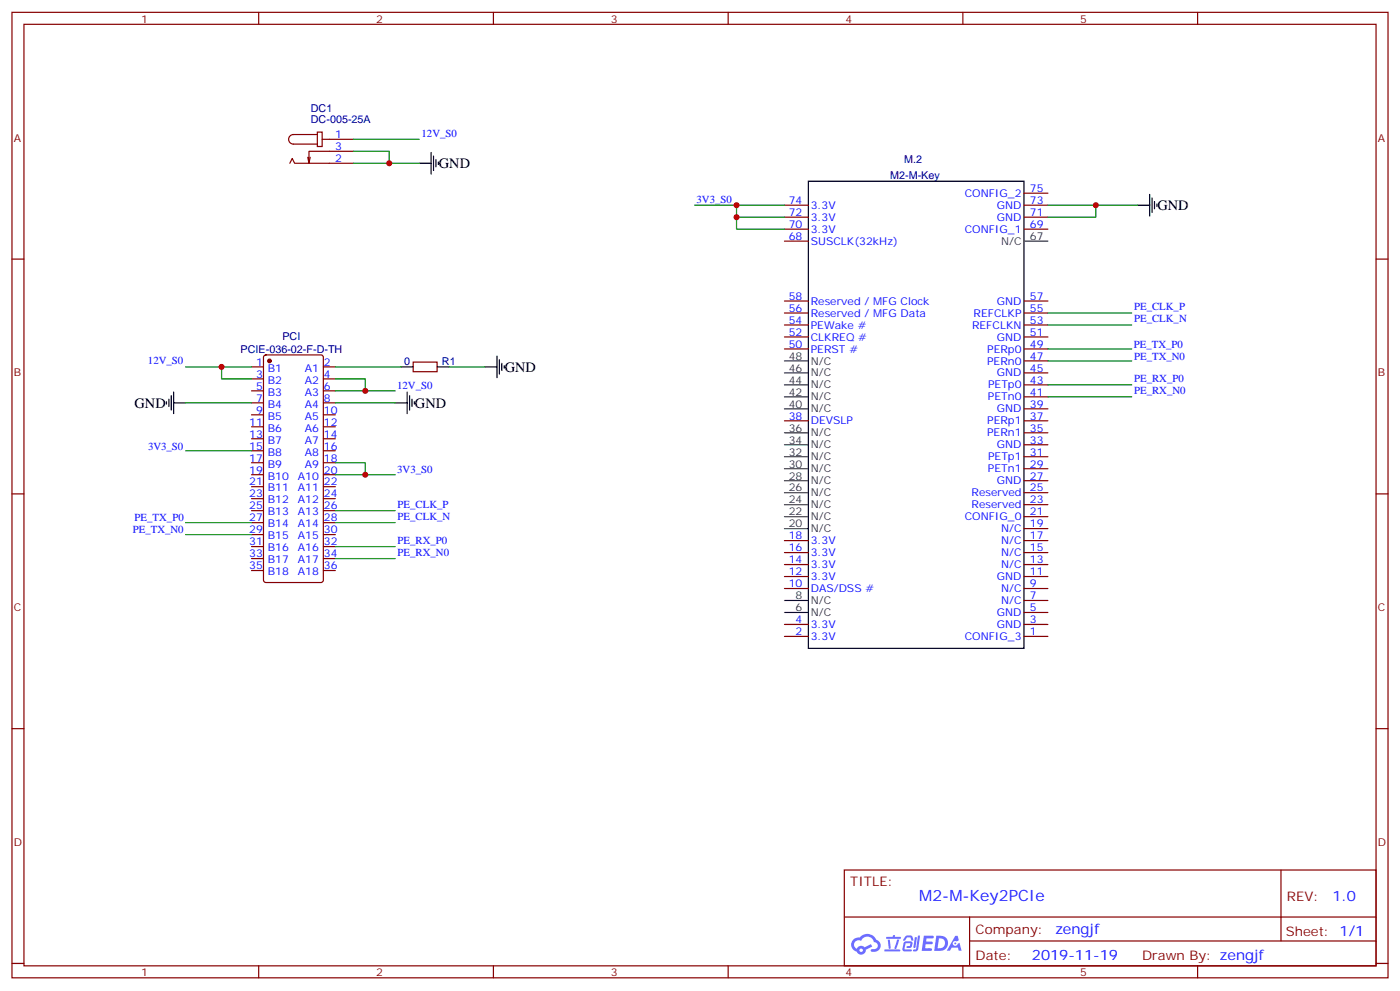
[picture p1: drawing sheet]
<svg xmlns="http://www.w3.org/2000/svg" width="412mm" height="292mm" viewBox="0 0 412 292" stroke-linecap="round" stroke-linejoin="round" font-family="sans-serif">
<g fill="none" stroke="#870000" stroke-width=".35">
<path d="M3.5 3.6h405.4v284.4h-405.4zM7.1 7.2h398.2v277.2h-398.2zM76.2 3.6v3.6M145.3 3.6v3.6M214.5 3.6v3.6M283.6 3.6v3.6M352.8 3.6v3.6M3.5 76.3h3.6M405.3 76.3h3.6M3.5 145.5h3.6M405.3 145.5h3.6M3.5 214.6h3.6"/>
<path d="M405.3 214.6h3.6M248.7 256.2h156.6v28.2h-156.6zM377.3 256.2v20.9M248.7 270.1h156.5M285.6 277.1h119.6M285.6 270.1v14.1M3.5 283.7h3.6M76.2 284.4v3.6M145.3 284.4v3.6M214.5 284.4v3.6M283.6 284.4v3.6M352.8 284.4v3.6"/>
<path d="M405.3 283.7h3.6"/>
</g>
<g fill="#5487ff">
<path d="M272.1 275.6h2.6l.3 .2-.1 .5-2 .1-.1 .9h1.6l.4 .4-.4 .4h-1.7l-.2 1.2h1.8l.3 .3-.2 .4h-2.9z"/>
<path d="M281.4 275.6h.7l.4 1.3-.7 .4a.74 .74 0 0 0-1.1 .3 .74 .74 0 0 0 .5 1 .74 .74 0 0 0 .9-.7l.5-.2 .7 2.3h-.9l-.2-.9h-1.9l-.5 .9h-.9z"/>
<path d="M269.5 276h.6l-.4 2.9a.31 .31 0 0 1-.3 .3 .31 .31 0 0 1-.3-.3z"/>
<path d="M270.4 275.5h.6l-.5 4a.89 .89 0 0 1-.7 .7 .89 .89 0 0 1-.9-.3l1-.5z"/>
<path d="M266.8 275.7l.6-.2 1.2 .1 .5 1.3-.6 .1-.4-.9-1 .1a.95 .95 0 0 1-1 .8l-.1-.2z"/>
<path d="M266.4 277.4l1.8-.2a1.04 1.04 0 0 1 .6 1.1 1.04 1.04 0 0 1-.8 .9h-.7a.29 .29 0 0 1-.3-.3 .29 .29 0 0 1 .3-.3h.7l.2-.8h-1.4l-.4 1.8h1.9a.29 .29 0 0 1 .3 .3 .29 .29 0 0 1-.3 .3h-2l-.4-.3 .2-2.1z"/>
<path d="M260.5 279.6h4.4a.3 .3 0 0 1 .3 .3 .3 .3 0 0 1-.3 .3h-4.3z"/>
<path d="M264.3 276.7h.6l-.5 1.7a1.02 1.02 0 0 1-.7 1.1l-.2-.3z"/>
<path d="M261.5 276.7h.6l.3 2.4-.3 .3-.3-.2z"/>
<path d="M261.1 275.9h1.9l.2-.5h.5l-.1 .5h1.5a.29 .29 0 0 1 .3 .3 .29 .29 0 0 1-.3 .3h-3.9z"/>
<path d="M275.8 275.6l-.6 4.4h1.4a2.27 2.27 0 0 0 2.7-2.2 2.27 2.27 0 0 0-2.7-2.2zM276.6 276.4a1.5 1.5 0 0 1 1.8 1.5 1.5 1.5 0 0 1-1.9 1.4h-.3z"/>
<path d="M251.4 276.7a2.09 2.09 0 0 0 1 3.6 1.37 1.37 0 0 0 1.5 .8 1.37 1.37 0 0 0 1.1-1.4l2-.9-.5-.7-1.8 .9a1.4 1.4 0 0 0-2.3 .4 1.32 1.32 0 0 1-.6-1.8 1.32 1.32 0 0 1 1.9-.5 2.02 2.02 0 0 1 2-1.2 2.02 2.02 0 0 1 1.8 1.6 1.09 1.09 0 0 1 1.1 1.3 1.09 1.09 0 0 1-1.6 .7 .41 .41 0 0 0-.5 .4 .41 .41 0 0 0 .4 .4 1.89 1.89 0 0 0 2.4-1.1 1.89 1.89 0 0 0-1.2-2.5 2.98 2.98 0 0 0-5-.6l-1 .2zM253.2 279.9a.52 .52 0 0 1 1 0 .52 .52 0 0 1-1 0z"/>
<circle cx="281.4" cy="277.8" r=".28"/>
</g>
<g fill="none" stroke="#000" stroke-width=".35">
<path d="M123.5 48.1h3.5M127 44.9v6.4M127.7 46v4.2M128.4 47v2.1M129.1 47.7v.7M238.1 53.4h63.5v137.6h-63.5zM338.7 57.3v6.3M339.4 58.3v4.2M340.1 59.4v2.1M335.1 60.4h3.6M340.8 60.1v.7M49 118.3v.7"/>
<path d="M49.7 117.6v2.1M50.4 116.5v4.3M51.2 118.6h3.5M51.2 115.5v6.3M116.4 118.6h3.5M118.2 108.1h3.5M119.9 115.5v6.3M120.6 116.5v4.3M121.4 117.6v2.1M122.1 118.3v.7M128.8 108.1h3.5M142.9 108.1h3.5"/>
<path d="M146.4 104.9v6.3M147.1 105.9v4.3M147.8 107v2.1M148.5 107.7v.7"/>
</g>
<g fill="none" stroke="#870000" stroke-width=".35">
<path d="M93.5 38.9h1.4v4.2h-1.4zM93.5 39.6h-7.1a1.41 1.41 0 0 0-1.4 1.4 1.41 1.41 0 0 0 1.4 1.4h7.1M85.4 48.1l.7-1.4 .7 1.4h17.3M91.4 46.3l-.4 1.8M94.9 41h9.2M104.1 44.6h-13.1v3.5l-.3-1.8M301.6 56.9h7.1M231.1 71h7M231.1 67.5h7M231.1 64h7M231.1 60.4h7M301.6 67.5h7.1"/>
<path d="M301.6 64h7.1M301.6 60.4h7.1M231.1 99.2h7M231.1 95.7h7M231.1 92.2h7M231.1 88.7h7M301.6 99.2h7.1M301.6 95.7h7.1M301.6 92.2h7.1M301.6 88.7h7.1M74.1 108.1h3.5M74.1 111.6h3.5"/>
<path d="M74.1 115.1h3.5M74.1 118.6h3.5M77.8 104.7l.5-.2h16.2l.7 .5v65.9l-.4 .6-16.5 .1-.6-.5-.1-65.9zM95.2 108.1h3.6M95.2 111.6h3.6M95.2 115.1h3.6M95.2 118.6h3.6M121.7 106.6h7.1v2.9h-7.1zM231.1 102.8h7M301.6 116.9h7.1M301.6 113.3h7.1M301.6 109.8h7.1"/>
<path d="M301.6 106.3h7.1M301.6 102.8h7.1M74.1 122.2h3.5M74.1 125.7h3.5M74.1 129.2h3.5M74.1 132.8h3.5M74.1 136.3h3.5M74.1 139.8h3.5M95.2 122.2h3.6M95.2 125.7h3.6M95.2 129.2h3.6M95.2 132.8h3.6"/>
<path d="M95.2 136.3h3.6M95.2 139.8h3.6M231.1 123.9h7M301.6 138h7.1M301.6 134.5h7.1M301.6 131h7.1M301.6 127.5h7.1M301.6 123.9h7.1M301.6 120.4h7.1M74.1 157.4h3.5M74.1 153.9h3.5M74.1 150.4h3.5"/>
<path d="M74.1 146.9h3.5M74.1 143.3h3.5M95.2 157.4h3.6M95.2 153.9h3.6M95.2 150.4h3.6M95.2 146.9h3.6M95.2 143.3h3.6M231.1 159.2h7M301.6 159.2h7.1M301.6 155.7h7.1M301.6 152.2h7.1M301.6 148.6h7.1"/>
<path d="M301.6 145.1h7.1M301.6 141.6h7.1M74.1 168h3.5M74.1 164.5h3.5M74.1 161h3.5M95.2 168h3.6M95.2 164.5h3.6M95.2 161h3.6M231.1 173.3h7M231.1 169.8h7M231.1 166.3h7M231.1 162.7h7"/>
<path d="M301.6 176.8h7.1M301.6 173.3h7.1M301.6 169.8h7.1M301.6 166.3h7.1M301.6 162.7h7.1M231.1 187.4h7M231.1 183.9h7M301.6 187.4h7.1M301.6 183.9h7.1M301.6 180.4h7.1"/>
</g>
<g fill="none" stroke="#333" stroke-width=".35">
<path d="M301.6 71h7.1M231.1 116.9h7M231.1 113.3h7M231.1 109.8h7M231.1 106.3h7M231.1 138h7M231.1 134.5h7M231.1 131h7M231.1 127.5h7M231.1 120.4h7M231.1 155.7h7M231.1 152.2h7"/>
<path d="M231.1 148.6h7M231.1 145.1h7M231.1 141.6h7M231.1 176.8h7M231.1 180.4h7"/>
</g>
<circle cx="79.4" cy="106.3" r=".53" fill="#870000" stroke="#870000" stroke-width=".35"/>
<g fill="none" stroke="#008700" stroke-width=".35">
<path d="M104.1 44.6h10.6v3.5M104.1 48.1h19.4M104.1 41h19.4M204.6 60.4h26.5M217 60.4v7.1h14.1M217 64h14.1M308.7 60.4h26.4M322.8 60.4v3.6h-14.1M308.7 92.2h24.7M308.7 95.7h24.7M54.7 108.1h19.4M54.7 118.6h19.4"/>
<path d="M65.3 108.1v3.5h8.8M98.8 111.6h8.8v3.5M98.8 108.1h19.4M98.8 115.1h17.6M98.8 118.6h17.6M132.3 108.1h10.6M308.7 102.8h24.7M308.7 106.3h24.7M308.7 116.9h24.7M308.7 113.3h24.7M54.7 132.8h19.4M98.8 136.3h8.8v3.5"/>
<path d="M98.8 139.8h17.6M54.7 153.9h19.4M54.7 157.4h19.4M98.8 153.9h17.6M98.8 150.4h17.6M98.8 161h17.6M98.8 164.5h17.6"/>
</g>
<g fill="#c00">
<circle cx="107.6" cy="139.8" r=".88"/>
<circle cx="114.7" cy="48.1" r=".88"/>
<circle cx="217" cy="60.4" r=".88"/>
<circle cx="65.3" cy="108.1" r=".88"/>
<circle cx="107.6" cy="115.1" r=".88"/>
<circle cx="217" cy="64" r=".88"/>
<circle cx="322.8" cy="60.4" r=".88"/>
</g>
<text font-size="4.6" fill="#00f" x="270.8" y="265.3">M2-M-Key2PCIe</text>
<g font-size="4.2">
<text x="129.3" y="49.5">GND</text>
<text x="341" y="61.9">GND</text>
<text x="148.7" y="109.5">GND</text>
<text x="39.7" y="120.1">GND</text>
<text x="122.2" y="120.1">GND</text>
</g>
<g font-size="4.2" fill="#00f">
<text x="392.5" y="265.5">1.0</text>
<text x="310.9" y="275">zengjf</text>
<text x="304" y="282.9">2019-11-19</text>
</g>
<g font-size="3.9" fill="#800">
<text x="250.5" y="260.8">TITLE:</text>
<text x="379.1" y="265.5">REV:</text>
<text x="287.4" y="275">Company:</text>
<text x="378.7" y="275.6">Sheet: 1/1</text>
<text x="287.4" y="282.7">Date:</text>
<text x="336.4" y="282.8">Drawn By: zengjf</text>
</g>
<g font-size="3.2" fill="#800">
<text x="41.6" y="6.6">1</text>
<text x="110.8" y="6.6">2</text>
<text x="179.9" y="6.6">3</text>
<text x="249.1" y="6.6">4</text>
<text x="318.2" y="6.6">5</text>
<text x="4.1" y="41.7">A</text>
<text x="405.9" y="41.7">A</text>
<text x="4.1" y="110.9">B</text>
<text x="405.9" y="110.9">B</text>
<text x="4.1" y="180">C</text>
<text x="405.9" y="180">C</text>
<text x="4.1" y="249.2">D</text>
<text x="405.9" y="249.2">D</text>
<text x="41.6" y="287.4">1</text>
<text x="110.8" y="287.4">2</text>
<text x="179.9" y="287.4">3</text>
<text x="249.1" y="287.4">4</text>
<text x="318.2" y="287.4">5</text>
</g>
<g font-size="3.2" fill="#000080">
<text x="91.6" y="33">DC1</text>
<text x="91.6" y="36.1">DC-005-25A</text>
<text x="262.2" y="52.8">M2-M-Key</text>
<text x="266.3" y="48.1">M.2</text>
<text x="83.2" y="100.1">PCI</text>
<text x="70.9" y="104">PCIE-036-02-F-D-TH</text>
<text x="119" y="107.4">0</text>
<text x="130.2" y="107.4">R1</text>
</g>
<g font-size="3.2" fill="#00f">
<text x="98.8" y="40.7">1</text>
<text x="124.2" y="40.4">12V_S0</text>
<text x="98.8" y="47.7">2</text>
<text x="98.8" y="44.2">3</text>
<text x="205.2" y="59.8">3V3_S0</text>
<text x="284.2" y="58">CONFIG_2</text>
<text x="303.4" y="56.6">75</text>
<text x="232.3" y="63.6">72</text>
<text x="232.3" y="60.1">74</text>
<text x="238.8" y="65">3.3V</text>
<text x="238.8" y="61.5">3.3V</text>
<text x="293.6" y="65">GND</text>
<text x="293.6" y="61.5">GND</text>
<text x="303.4" y="63.6">71</text>
<text x="303.4" y="60.1">73</text>
<text x="232.3" y="70.7">68</text>
<text x="232.3" y="67.1">70</text>
<text x="238.8" y="68.5">3.3V</text>
<text x="284.2" y="68.5">CONFIG_1</text>
<text x="303.4" y="67.1">69</text>
<text x="238.8" y="72.1">SUSCLK(32kHz)</text>
<text x="232.3" y="88.3">58</text>
<text x="238.8" y="89.7">Reserved / MFG Clock</text>
<text x="293.6" y="89.7">GND</text>
<text x="303.4" y="88.3">57</text>
<text x="232.3" y="95.4">54</text>
<text x="232.3" y="91.8">56</text>
<text x="238.8" y="93.2">Reserved / MFG Data</text>
<text x="286.8" y="93.2">REFCLKP</text>
<text x="303.4" y="95.4">53</text>
<text x="303.4" y="91.8">55</text>
<text x="334.1" y="91.3">PE_CLK_P</text>
<text x="334.1" y="94.8">PE_CLK_N</text>
<text x="232.3" y="98.9">52</text>
<text x="238.8" y="100.3">CLKREQ #</text>
<text x="238.8" y="96.8">PEWake #</text>
<text x="286.3" y="96.8">REFCLKN</text>
<text x="293.6" y="100.3">GND</text>
<text x="303.4" y="98.9">51</text>
<text x="43.6" y="107.2">12V_S0</text>
<text x="75.4" y="107.7">1</text>
<text x="95.4" y="107.7">2</text>
<text x="232.3" y="102.4">50</text>
<text x="238.8" y="103.8">PERST #</text>
<text x="290.8" y="107.4">PERn0</text>
<text x="290.8" y="103.8">PERp0</text>
<text x="303.4" y="105.9">47</text>
<text x="303.4" y="102.4">49</text>
<text x="334" y="102.4">PE_TX_P0</text>
<text x="334.1" y="105.9">PE_TX_N0</text>
<text x="75.4" y="111.2">3</text>
<text x="78.9" y="109.5">B1</text>
<text x="78.9" y="113">B2</text>
<text x="89.8" y="113">A2</text>
<text x="89.8" y="109.5">A1</text>
<text x="95.4" y="111.2">4</text>
<text x="293.6" y="110.9">GND</text>
<text x="303.4" y="113">43</text>
<text x="303.4" y="109.5">45</text>
<text x="334.1" y="112.5">PE_RX_P0</text>
<text x="75.4" y="114.8">5</text>
<text x="75.4" y="118.3">7</text>
<text x="78.9" y="116.5">B3</text>
<text x="89.8" y="116.5">A3</text>
<text x="95.4" y="118.3">8</text>
<text x="95.4" y="114.8">6</text>
<text x="117" y="114.5">12V_S0</text>
<text x="291" y="117.9">PETn0</text>
<text x="291" y="114.4">PETp0</text>
<text x="303.4" y="116.5">41</text>
<text x="334.1" y="116">PE_RX_N0</text>
<text x="73.4" y="125.3">11</text>
<text x="75.4" y="121.8">9</text>
<text x="78.9" y="120.1">B4</text>
<text x="78.9" y="123.6">B5</text>
<text x="89.8" y="123.6">A5</text>
<text x="89.8" y="120.1">A4</text>
<text x="95.4" y="125.3">12</text>
<text x="95.4" y="121.8">10</text>
<text x="232.3" y="123.6">38</text>
<text x="238.8" y="125">DEVSLP</text>
<text x="290.8" y="125">PERp1</text>
<text x="293.6" y="121.5">GND</text>
<text x="303.4" y="123.6">37</text>
<text x="303.4" y="120.1">39</text>
<text x="73.4" y="128.9">13</text>
<text x="78.9" y="127.1">B6</text>
<text x="78.9" y="130.6">B7</text>
<text x="89.8" y="130.6">A7</text>
<text x="89.8" y="127.1">A6</text>
<text x="95.4" y="128.9">14</text>
<text x="290.8" y="128.5">PERn1</text>
<text x="303.4" y="130.6">33</text>
<text x="303.4" y="127.1">35</text>
<text x="43.6" y="132.4">3V3_S0</text>
<text x="73.4" y="132.4">15</text>
<text x="73.4" y="135.9">17</text>
<text x="78.9" y="134.2">B8</text>
<text x="78.9" y="137.7">B9</text>
<text x="89.8" y="137.7">A9</text>
<text x="89.8" y="134.2">A8</text>
<text x="95.4" y="135.9">18</text>
<text x="95.4" y="132.4">16</text>
<text x="291" y="135.6">PETp1</text>
<text x="293.6" y="132">GND</text>
<text x="303.4" y="137.7">29</text>
<text x="303.4" y="134.2">31</text>
<text x="73.4" y="139.5">19</text>
<text x="73.4" y="143">21</text>
<text x="78.9" y="141.2">B10</text>
<text x="87.7" y="141.2">A10</text>
<text x="95.4" y="143">22</text>
<text x="95.4" y="139.5">20</text>
<text x="117" y="139.2">3V3_S0</text>
<text x="291" y="139.1">PETn1</text>
<text x="293.6" y="142.6">GND</text>
<text x="303.4" y="141.2">27</text>
<text x="73.4" y="146.5">23</text>
<text x="78.9" y="144.7">B11</text>
<text x="78.9" y="148.3">B12</text>
<text x="87.7" y="148.3">A12</text>
<text x="87.7" y="144.7">A11</text>
<text x="95.4" y="146.5">24</text>
<text x="117.1" y="149.5">PE_CLK_P</text>
<text x="286.2" y="149.7">Reserved</text>
<text x="286.2" y="146.2">Reserved</text>
<text x="303.4" y="148.3">23</text>
<text x="303.4" y="144.7">25</text>
<text x="39.7" y="153.3">PE_TX_P0</text>
<text x="73.4" y="150">25</text>
<text x="73.4" y="153.6">27</text>
<text x="78.9" y="151.8">B13</text>
<text x="78.9" y="155.3">B14</text>
<text x="87.7" y="155.3">A14</text>
<text x="87.7" y="151.8">A13</text>
<text x="95.4" y="153.6">28</text>
<text x="95.4" y="150">26</text>
<text x="117.1" y="153">PE_CLK_N</text>
<text x="284.2" y="153.2">CONFIG_0</text>
<text x="303.4" y="155.3">19</text>
<text x="303.4" y="151.8">21</text>
<text x="39.1" y="156.8">PE_TX_N0</text>
<text x="73.4" y="157.1">29</text>
<text x="73.4" y="160.6">31</text>
<text x="78.9" y="158.9">B15</text>
<text x="87.7" y="158.9">A15</text>
<text x="95.4" y="160.6">32</text>
<text x="95.4" y="157.1">30</text>
<text x="117.1" y="160.1">PE_RX_P0</text>
<text x="232.3" y="158.9">18</text>
<text x="238.8" y="160.3">3.3V</text>
<text x="294.9" y="160.3">N/C</text>
<text x="294.9" y="156.7">N/C</text>
<text x="303.4" y="158.9">17</text>
<text x="73.4" y="164.1">33</text>
<text x="73.4" y="167.7">35</text>
<text x="78.9" y="162.4">B16</text>
<text x="78.9" y="165.9">B17</text>
<text x="87.7" y="165.9">A17</text>
<text x="87.7" y="162.4">A16</text>
<text x="95.4" y="167.7">36</text>
<text x="95.4" y="164.1">34</text>
<text x="117.1" y="163.6">PE_RX_N0</text>
<text x="232.3" y="165.9">14</text>
<text x="232.3" y="162.4">16</text>
<text x="238.8" y="167.3">3.3V</text>
<text x="238.8" y="163.8">3.3V</text>
<text x="294.9" y="167.3">N/C</text>
<text x="294.9" y="163.8">N/C</text>
<text x="303.4" y="165.9">13</text>
<text x="303.4" y="162.4">15</text>
<text x="78.9" y="169.4">B18</text>
<text x="87.7" y="169.4">A18</text>
<text x="232.3" y="173">10</text>
<text x="232.3" y="169.4">12</text>
<text x="238.8" y="170.9">3.3V</text>
<text x="293.6" y="170.9">GND</text>
<text x="303.4" y="173">9</text>
<text x="303.4" y="169.4">11</text>
<text x="238.8" y="174.4">DAS/DSS #</text>
<text x="294.9" y="177.9">N/C</text>
<text x="294.9" y="174.4">N/C</text>
<text x="303.4" y="176.5">7</text>
<text x="234.3" y="183.6">4</text>
<text x="238.8" y="185">3.3V</text>
<text x="293.6" y="185">GND</text>
<text x="293.6" y="181.4">GND</text>
<text x="303.4" y="183.6">3</text>
<text x="303.4" y="180">5</text>
<text x="234.3" y="187.1">2</text>
<text x="238.8" y="188.5">3.3V</text>
<text x="284.2" y="188.5">CONFIG_3</text>
<text x="303.4" y="187.1">1</text>
</g>
<g font-size="3.2" fill="#333">
<text x="303.4" y="70.7">67</text>
<text x="294.9" y="72.1">N/C</text>
<text x="232.3" y="105.9">48</text>
<text x="238.8" y="107.4">N/C</text>
<text x="232.3" y="113">44</text>
<text x="232.3" y="109.5">46</text>
<text x="238.8" y="110.9">N/C</text>
<text x="232.3" y="116.5">42</text>
<text x="238.8" y="117.9">N/C</text>
<text x="238.8" y="114.4">N/C</text>
<text x="232.3" y="120.1">40</text>
<text x="238.8" y="121.5">N/C</text>
<text x="232.3" y="130.6">34</text>
<text x="232.3" y="127.1">36</text>
<text x="238.8" y="128.5">N/C</text>
<text x="232.3" y="137.7">30</text>
<text x="232.3" y="134.2">32</text>
<text x="238.8" y="135.6">N/C</text>
<text x="238.8" y="132">N/C</text>
<text x="232.3" y="141.2">28</text>
<text x="238.8" y="142.6">N/C</text>
<text x="238.8" y="139.1">N/C</text>
<text x="232.3" y="148.3">24</text>
<text x="232.3" y="144.7">26</text>
<text x="238.8" y="149.7">N/C</text>
<text x="238.8" y="146.2">N/C</text>
<text x="232.3" y="155.3">20</text>
<text x="232.3" y="151.8">22</text>
<text x="238.8" y="153.2">N/C</text>
<text x="238.8" y="156.7">N/C</text>
<text x="234.3" y="176.5">8</text>
<text x="238.8" y="177.9">N/C</text>
<text x="234.3" y="180">6</text>
<text x="238.8" y="181.4">N/C</text>
</g>
</svg>
